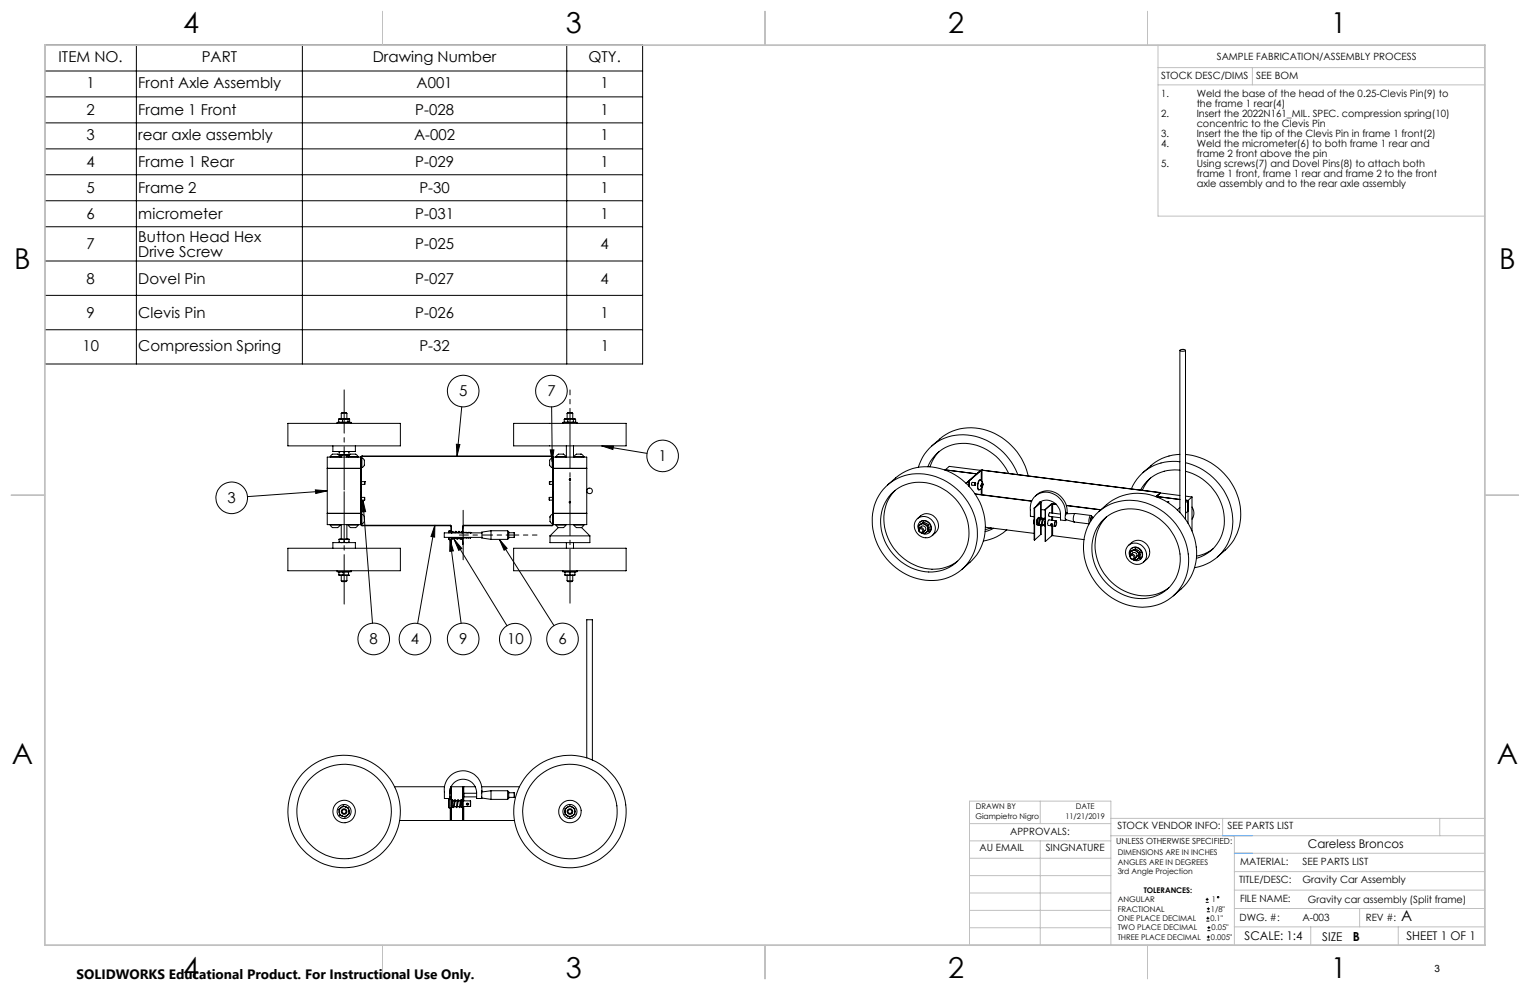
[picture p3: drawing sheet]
<svg xmlns="http://www.w3.org/2000/svg" width="432mm" height="279mm" viewBox="0 0 432 279" stroke-linecap="round" stroke-linejoin="round" font-family="sans-serif">
<g fill="none" stroke="#000" stroke-width=".28">
<path d="M12.6 12.7h168.8v90h-168.8zM38.5 12.7v90M85.3 12.7v90M159.9 12.7v90M12.6 27.3h168.8M12.6 34.7h168.8M12.6 20h168.8M12.6 42h168.8M12.6 49.3h168.8M12.6 56.7h168.8M12.6 64h168.8M12.6 73.7h168.8"/>
<path d="M12.6 83.4h168.8M12.6 93.1h168.8M333 98.9v45.7M333.1 98.8a1.07 1.07 0 0 1 1.4 .2l-.1 .1a.91 .91 0 0 1-1.3-.3zM334.6 98.9v47.7M81.2 119.5h31.8v6.3h-31.8zM95.1 119.5v-.3h4v.3M95.6 119.1h1.1M95.6 119.1l.1 .1M95.6 118.4v.7M96.1 118.2l.6 .2M96.1 118.2h1.3"/>
<path d="M96.1 118.2l-.5 .2M96.3 116.7h1.6M96.3 116.7l.3-.3h1l.3 .3M96.3 116.7v1.5M96.7 119.1h1.5M96.7 118.4v.7M97.4 118.2l-.7 .2M97.4 118.2l.8 .2M97.4 118.2h1.1M97.9 116.7v1.5M98.2 119.1l.3 .1M98.2 118.4v.7"/>
<path d="M98.5 118.2l-.3 .2M98.5 118.2l.2 .2v.7l-.2 .1M98.5 118.2l.1 .1M130.3 114.8l-1.3 13.9M145 119.5h31.7v6.3h-31.7zM155.7 114.8l.2 15.5M158.9 119.5v-.3h3.9v.3M159.2 119.1h1M159.2 119.1l.3 .1M159.2 118.4v.7M159.7 118.2l.5 .2M159.7 118.2h1.3"/>
<path d="M159.7 118.2l-.5 .2M160.1 116.7h1.5M160.1 116.7l.2-.3h1.1l.2 .3M160.1 116.7v1.5M160.2 119.1h1.6M160.2 118.4v.7M161 118.2l-.8 .2M161 118.2l.8 .2M161 118.2h1.1M161.6 116.7v1.5M161.8 119.1l.3 .1M161.8 118.4v.7"/>
<path d="M162.1 118.2l-.3 .2M162.1 118.2l.4 .2v.7l-.3 .1M162.1 118.2l.2 .1M89 138.3l3.4 .2-3.3 .8zM92.4 138.5l-22.6 1.7M92.4 132.2h9.5M93.2 128.9l.1-.2a1.77 1.77 0 0 1 2.6 .1l.1 .1M93.2 128.9h2.8M93.2 128.9v.1M93.9 125.8v1.6h6.4v-1.6M95.7 127.5h1.4M95.7 128.3l.7 .1"/>
<path d="M95.7 127.4v.1M95.7 127.5v.8M96 128.9v.1M96.3 128.4v.6M96.4 128.4h1.4M97.1 127.5h1.4M97.1 128.3l.7 .1M97.1 128.3l-.7 .1M97.1 127.5v.8M97.9 128.4v.6M98.3 128.9l.1-.2a1.77 1.77 0 0 1 2.6 .1v.1M98.3 128.9h2.7"/>
<path d="M98.3 128.9v.1M98.5 128.3l-.7 .1M98.5 127.4v.1M98.5 127.5v.8M101 128.9v.1M101.9 138.7l.1 9.4M102 135.9h.9M102 136.7h.9M102 129.2h.1M102 132h.1M102 129h-9.6v19.1h9.6M102 129l-.1 9.3"/>
<path d="M102.1 129.2l.2 .1a1.83 1.83 0 0 1-.1 2.6l-.1 .1M102.1 129.2v2.8M102.2 128.8l-.2 .2M102.2 128.7l-.3 .2v19.2l.3 .3M102.2 128.7v.1M102.2 128.8h53.6M102.2 128.7h53.6M102.9 135.9h.1M102.9 135.9v.8M128.8 125.4h1l-.8 3.3zM155 136h.1M155 136l.1 .7"/>
<path d="M155.1 135.9v.8M155.1 135.9h.9M155.1 136.7h.9M155.1 135.9l-.1 .1M155.3 127h1l-.4 3.3zM155.8 128.7l.3 .2v19.3l-.3 .2M155.8 128.8l.2 .2M155.8 128.7v.1M155.9 129.2l-.3 .1a1.82 1.82 0 0 0 .1 2.6l.2 .1M155.9 129.2v2.8M155.9 129.2h.1M155.9 132h.1"/>
<path d="M156 129h9.6v19.1h-9.6M156 129l.1 9.3M156.1 138.7l-.1 9.4M156.1 132.2h9.5M156.9 128.9h2.8M156.9 128.9v.1M159 128.2h-1.4l-.7 .7M159 128.2h.1M159 128.2l.7 .7M159.7 128.9v.1M159.8 125.8v3.2M160.8 135.2l.2 .2"/>
<path d="M161.9 125.8v3.2M162 128.9l.1-.2a1.72 1.72 0 0 1 2.7 .2M162 128.9h2.8M162 128.9v.1M164.8 128.9v.1M169.8 125.8l3.3 .1-.1 1zM169.8 125.8l12.8 2.2M250 137.4a14.3 14.3 0 0 1 18.2-.8 16.4 16.4 0 0 1 6.3 20.1 13.3 13.3 0 0 1-17.6 5.9 16.9 16.9 0 0 1-9.8-20.8l1.5-2.8zM250.5 136.9l2.3-2a14.7 14.7 0 0 1 19.5 1.2 15.8 15.8 0 0 1 3.4 20.5l-1.4 1.6-2.8 2.5M251.5 139.4a12.1 12.1 0 0 1 16.6-.1 13.3 13.3 0 0 1 3.3 17.7 11.7 11.7 0 0 1-16.2 2.2 13.6 13.6 0 0 1-4.9-18.3zM252.7 138.4a12.5 12.5 0 0 0-.5 16.3 13.3 13.3 0 0 0 16.5 4.6l1.6-.9M259.2 131.9a13 13 0 0 1 17.1-8.5 17.6 17.6 0 0 1 10.9 10.5"/>
<path d="M261.9 131.7a11.1 11.1 0 0 1 15.7-5.3 14.8 14.8 0 0 1 7.1 7.2M263 125.9l2.2-2a14.6 14.6 0 0 1 19.4 1 17.4 17.4 0 0 1 5.6 9.4M265.1 127.4l-1.6 2-1 2.3M266.8 132.6l8.9 1.1 1.1-.9M266.8 132.6l1.1-1 8.9 1.2M266.8 132.6l-.1 .1M273.6 135.7v1.7M273.6 135.7l-.1 1.5M275.2 139.4l16 2M275.2 136.2l-.8-.1-.2 .6 .1 .2 .8 .1M275.2 136.4v.5zM275.2 139.5l15.9 2"/>
<path d="M275.3 136.3h-.2l-.1 .4 .1 .3 .1-.1M276.6 135.5a1.72 1.72 0 0 0-.7 2.1l.4 .7M276.8 132.8l-4.1 3.7M276.8 132.8h.1M276.9 137.1l.1 .4M276.9 132.8l-3.3 2.9M276.9 137.3h.3M276.9 132.8v2.9M276.9 137.9v1.7M277 137l-.1 .2M277 137.4v.1M277 136.7v.3"/>
<path d="M277 136.7l.4 .1M277.1 136.3a.77 .77 0 0 1 0 1.3 1.04 1.04 0 0 1 0-1.3zM277.1 132.7l-.3 .1M277.1 132.7l-.2 .1M277.1 132.7l50.2 6.3M277.1 132.7v3.3M277.1 137.6v2M277.2 137.3l-.2 .2M277.2 136.4l.2 .4M277.2 136.4l-.3 .7M277.2 136.4h-.1M277.4 136.5l-.3-.6a.44 .44 0 0 0-.3-.4 .44 .44 0 0 0-.5 .2 2.24 2.24 0 0 0 0 2.5l.9-.7"/>
<path d="M277.4 136.8l-.2 .5M292.2 140a5.4 5.4 0 0 1 5.8-.9 5.4 5.4 0 0 1 3.2 4.9v.6M324.7 134.9l-1.4 1.7-.9 1.8M327.3 139l.1 .1M327.3 139v.2M327.3 139l.2 .1M327.3 139h.1M327.4 139.1l-1.2 1.1M327.4 139.1h.1M327.5 139.1h.1M327.5 139.1l-1.1 1M327.5 139.1l5.5 .7"/>
<path d="M333 130.3a12.8 12.8 0 0 0-13.7 7.7M333 132.7a10.7 10.7 0 0 0-11.1 5.6M333 128.2a12.9 12.9 0 0 0-8.2 3.2l-2.2 2M334.6 130.6a17 17 0 0 1 12.7 20.9 12.5 12.5 0 0 1-10.2 8.7M334.6 133a14.3 14.3 0 0 1 10.2 18 10.3 10.3 0 0 1-7.2 6.6M334.6 128.3a17 17 0 0 1 14.9 21.2 14.9 14.9 0 0 1-5.9 7.7M81.2 154.7h31.8v6.4h-31.8zM92.4 144.9h9.5M93.2 148.2l.1 .2a1.68 1.68 0 0 0 2.7-.2M93.2 148.2h2.8M93.2 148.1v.1M93.9 154.7v-1.6h6.4v1.6"/>
<path d="M95.7 153h1.4M96 148.1v.1M96.3 148.1v4.1M96.4 152.2l-.7 .1M96.4 152.2l.7 .1M96.4 152.2h1.4M96.4 152.2h-.7v.9M97.1 153h1.4M97.1 152.3v.7M97.8 152.2l-.7 .1M97.8 152.2l.7 .1M97.9 148.1v4.1"/>
<path d="M98.3 148.2v.1a1.73 1.73 0 0 0 2.7 0v-.1M98.3 148.2h2.7M98.3 148.1v.1M98.5 153v.1M98.5 152.3v.7M101 148.1v.1M102 148.1l.2 .1M102 140.4h.9M102 141.1h.9M102 145.1h.1M102 147.8h.1M102.1 145.1l.2 .1a1.83 1.83 0 0 1-.1 2.6h-.1"/>
<path d="M102.1 145.1v2.7M102.2 148.2v.2M102.2 148.4h24.9M102.2 148.2h24.9M102.4 141.1l2.7 34.8M102.4 141.1l.8 3.3-1 .1zM102.9 140.4v.7M122.7 148.2l-4.8 27.8M122.7 148.2v3.4l-1.1-.2zM125.4 150.4h10.6v1.3h-10.6zM126.6 151.7l.2 .6M126.8 149.9l-.2 .5"/>
<path d="M126.8 149.9v.5M126.8 151.7v.6M126.8 149.9h.1M126.8 149.9h.5M126.8 152.3h.5M127 152.3l1 3.2-1.1 .1zM127 152.3l3.1 23.6M127.1 148.2l.3 .4M127.1 148.4l.2 .2M127.1 148.2v.2M127.3 148.6v1.8M127.3 151.7v1.9l.1-1.9"/>
<path d="M127.3 148.6h.1M127.4 150l.2 .1M127.4 148.6v1.8v-.2M127.4 151.8h.1M127.5 151.7v.5l.2-.5M127.5 150.2l.2-.2 .3 .2M127.5 150.2h.1M127.6 150.1l-.1 .2h.3M127.6 150.1l-.1 .3M127.7 151.8h.5M127.8 150.3v.1M128.2 152.2l2.2 2.6-.9 .5z"/>
<path d="M128.2 152.2l14.9 24.4M128.2 151.7l-.1 .3M128.4 150.2l-.6 .1M128.4 151.8h.6M128.5 151.7l-.3 .5-.2-.4M128.7 150.2v.2M128.7 150.2h.6M128.9 150.2l-.3-.3-.2 .5M129.1 151.7l-.1 .3M129.3 151.8h.6M129.3 151.7l-.2 .5-.3-.4M129.6 150.2l-.1 .2"/>
<path d="M129.6 150.2h.6M129.7 150.2l-.2-.3-.2 .5M130 151.7l-.1 .3M130.2 150.2l.2-.2v.3M130.2 151.8l.1 .3M130.2 150.2l.2 .1M130.2 150.2l-.1 .2M130.2 151.7l-.2 .5-.3-.4M130.3 152.1l.3 .1M130.4 151.7v.4M130.4 150.2h.1M130.4 150.3v.1"/>
<path d="M130.6 150.2l-.2 .1M130.6 148.6h.1M130.6 151.7v1.9l.1-1.9M130.6 148.6v1.8M130.7 151.8h2.1M130.7 150.2h1M130.7 148.6v1.8M130.9 148.2l-.3 .4M130.9 148.4l-.2 .2M130.9 148.4h24.9M130.9 148.2h24.9M130.9 148.2v.2"/>
<path d="M131.8 150.4l-.2-.1 .6-.1-.2 .2M132.2 150.2h.6M132.8 151.7v.1zM132.8 150.2v.2M132.8 150.4h.1M136 151.7v.1l2.6 .4M138.6 149.8v2.4M138.6 149.8l-2.6 .4v.2M138.6 152.2h4.7M138.6 149.8h4.7M140.9 152.2l2.2 2.6-.8 .5zM140.9 152.2l15.5 24.4"/>
<path d="M143.3 149.8v2.4M143.3 149.8l.3 .3v1.8l-.3 .3M143.6 151.7h1.5M143.6 150.4h1.5M145 154.7h31.7v6.4h-31.7zM145.1 150.4v1.3M155.1 140.4v.7M155.1 140.4h.9M155.1 141.1h.9M155.2 151.2h11.3M155.2 151.2v1.9h11.3v-1.9M155.8 148.2v.2"/>
<path d="M156 145.1l-.2 .1a1.76 1.76 0 0 0 .1 2.6h.1M156 148.1l-.2 .1M156.1 144.9h9.5M156.9 148.2l.1 .1a1.69 1.69 0 0 0 2.7-.1M156.9 148.2h2.8M156.9 148.1v.1M157.6 148.9l-2.4 2.3M159.7 148.1v.1M159.8 153.1v1.6M160.8 141.9h.1M160.8 141.5l-.1 .2 .2 .2M161.9 153.1v1.6"/>
<path d="M162 148.2l.1 .1a1.69 1.69 0 0 0 2.7-.1M162 148.2h2.8M162 148.1v.1M164.1 148.9l2.4 2.3M164.8 148.1v.1M258.8 146.5a3.2 3.2 0 0 1 4.3 .4 3.2 3.2 0 0 1 0 4.3 3.2 3.2 0 0 1-4.1-.6 3.2 3.2 0 0 1-.2-4.1zM258.9 146.4a3.3 3.3 0 0 1 5.1-.3 3.3 3.3 0 0 1-.9 5.1M259.2 148.4l.1 .8M259.3 149.5a1.8 1.8 0 0 1 1.1-2.5 1.8 1.8 0 0 1 2.3 1.6 1.66 1.66 0 0 1-.6 1.9 1.66 1.66 0 0 1-2-.1M259.3 149.2v.1M259.5 149l.5-.4a.81 .81 0 0 1 1.1 .1 .81 .81 0 0 1 0 1.1l-.6 .4M259.6 147.4a1.99 1.99 0 0 1 2.7 .2 1.99 1.99 0 0 1-.1 2.8"/>
<path d="M259.8 148l-.4 .5-.1 .7M259.8 148l-.6 .4M260.2 150.4l.5 .1 .7-.2a.69 .69 0 0 1-1.2 .1zM260.4 147.6l.6 .4M260.4 147.6l-.6 .4M260.6 147.4l1.4 .7M260.6 147.4l-1.4 1M260.6 147.4l-.2 .2M261 148l.8 .3M261 148l.6 .5 .2 .6M261 148l-.8-.2-.4 .2M261.8 148.3v.8"/>
<path d="M261.8 149.1v.5l-.4 .7M261.8 149.1l.2 .8M262 149.9l-.6 .4M262 148.1l.3 1.5-.3 .3M262 148.1l-.2 .2M278.1 148.8l13.8 1.7M279.8 149l-1.7 .5M280.4 149.1l-2.4 .9M284 149.7l.1-.2a12.6 12.6 0 0 1-6.6 3.2M291.9 147.1v.6M291.9 146.6v1.4M291.9 143.4l.1 9"/>
<path d="M291.9 143.4h.1M292 143.4v9M292.5 142.8a3.7 3.7 0 0 1 4-1.5 3.7 3.7 0 0 1 2.7 3.2l.1 2.3 1.4 .1M292.8 147.9l.3 .1M293 146.3l-.3 .3-.1 .8M293.2 146.3l1.1 .2M293.3 146.3l-.5 .8 .1 .9M293.4 148l.5 .1M293.5 146.3a.43 .43 0 0 0-.5-.3 .43 .43 0 0 0-.3 .5 1.1 1.1 0 0 0 .2 1.7l.2-.1M293.5 146.3v.1M293.5 141.7l.2 .1M293.5 146.3l.1 .1"/>
<path d="M293.5 141.7v.2M293.6 141.7l-.6 .7M293.6 141.7l.2 .2M293.6 141.7h-.1M293.7 141.8l-1.8 1.6M293.7 141.8l.1 .1M293.8 141.8v4.4M293.8 148v2.8l-1.8 1.6M293.8 143.8l1.2 .1M293.8 141.9l-1.8 1.5M294.1 146.5a.82 .82 0 0 0-.7 1v.6M294.2 148.1l.5 .1"/>
<path d="M294.4 146.4a.56 .56 0 0 0-.7-.3 .56 .56 0 0 0-.4 .7 1.01 1.01 0 0 0 .1 1.5l.2-.3M294.6 146.5l.4 .1M294.9 146.6v-.1a1.51 1.51 0 0 0-.7 1.7M295 147a1.37 1.37 0 0 0 0 1.5M295 146.3a1.45 1.45 0 0 0-1.1 1.9l.4 .2 .1-.3M295 143.8h.1M295 143.8l.1 9M295.1 143.8v9M296.7 142.2l-1.7 1.6M296.7 142.2h.1M296.8 142.2l-1.7 1.6M296.8 151.2l-1.7 1.6"/>
<path d="M296.8 142.2v2.6M296.8 145.8v1M296.8 148.4v2.8M297.1 142.2h-.3M297.1 151.2h-.3M297.1 142.2l1 .1M297.1 151.2l8.8 1.1M297.1 142.2v2.6M297.1 145.8v1.1M297.1 148.4v2.8M297.1 142.2h-.4M297.1 142.2h.1"/>
<path d="M297.1 142.2l.9 .1M297.9 147.1a.77 .77 0 0 1 0 1.3 1.08 1.08 0 0 1 0-1.3zM298 147l-1.9-.3a1.34 1.34 0 0 0-.2 1.6l1.9 .2M298.1 147.1v-.1a.96 .96 0 0 0-.2 1.5l.1-.1M299.3 145.1l-3.1-.4-.2 .5 .1 .5 3.2 .4M300.7 146.5l2.4 .8M300.7 145.5v1M300.7 146.5v.4M300.7 145a5.5 5.5 0 0 0-8-5.4 4.4 4.4 0 0 0-1.9 4.4v1.7l1.1 .1M300.7 145v.5M301 146.7l-.3 .2M301 142.7l9.7 1.2"/>
<path d="M301 142.6l9.7 1.3M301.1 144.6l-.4 .4M301.1 144.6h.1M301.1 144.6v.4M303.5 144.9l-2.5 .1-.3 .5M303.5 144.9a1.96 1.96 0 0 0-.3 2.4l4.2 .5M303.5 144.9l4.4 .6M308.3 145.9l-.4-.4a1.98 1.98 0 0 0-.5 2.2M308.3 146.1l-.1-.2a1.01 1.01 0 0 0-.5 1.3M308.5 146.1l-.6 .1-.1 .9M309.3 145.2a14.1 14.1 0 0 1 18.1-1.3 16.5 16.5 0 0 1 6.9 20 13.2 13.2 0 0 1-17.4 6.4 17 17 0 0 1-10.3-20.6l1.4-2.9zM310.1 144.4a14.7 14.7 0 0 1 20.6-1.8 16.2 16.2 0 0 1 5.4 20.2l-1.9 2.6-3.1 2.8"/>
<path d="M311.4 146.6a12.4 12.4 0 0 1 17.4 1.2 12.9 12.9 0 0 1 1.4 17.8 12.1 12.1 0 0 1-16.6 .2 13.2 13.2 0 0 1-2.9-18.4zM312.2 145.9a12.6 12.6 0 0 0 0 16.8 12.8 12.8 0 0 0 17.7 3.2M318.2 154.2a3.2 3.2 0 0 1 4.5 .2 3.2 3.2 0 0 1-.2 4.5 3.3 3.3 0 0 1-4-.7 3.3 3.3 0 0 1-.3-4zM318.5 153.9a3.3 3.3 0 0 1 5.1-.3 3.3 3.3 0 0 1-.9 5M318.9 156.5v.3M318.9 156.5v.6M318.9 157a1.78 1.78 0 0 1 .9-2.5 1.78 1.78 0 0 1 2.4 1.2 1.7 1.7 0 0 1-.4 2.1 1.7 1.7 0 0 1-2.1 .1M318.9 155.7v.8M319.1 156.6l.6-.5a.84 .84 0 0 1 1.2 .7M319.2 154.9a1.99 1.99 0 0 1 2.7 .2 1.99 1.99 0 0 1-.1 2.8M319.5 155.5l-.4 .4-.2 .6M319.5 155.5l.7-.1 .6 .2"/>
<path d="M319.5 155.5l-.6 .2M319.8 157.9l.4 .3 .6-.3M319.8 157.9h1M320.2 155.1l.6 .5M320.2 155.1l-.7 .4M320.5 154.9l1.3 .9M320.5 154.9l-1.6 .8M320.5 154.9l-.3 .2M320.7 157.3l-.6 .5M320.8 155.6l.7 .4M320.8 155.6l.5 .6 .2 .6M320.9 156.8l-.2 .5"/>
<path d="M321.5 156.8l-.2 .7-.5 .4M321.5 156.8v.8M321.5 156v.8M321.5 157.6l-.7 .3M321.8 155.8v1.4l-.3 .4M321.8 155.8l-.3 .2M326.4 140.1l6.6 .9M329.5 141.6l.4 .1zM333 143.3l-.7 .6M334.6 140l1.8 .3M334.6 141.1l.7 .2M335.3 141.3v6.4"/>
<path d="M335.3 141.3l-.7 .6M335.3 144.3l-.7 .6M336.4 143.1a3 3 0 0 1 0 3.4M336.4 140.3l-1.1 1M336.4 140.3v9.6M342.3 154.9l-2.4 1.4-2.2 .7M95.1 161.1v.3h4v-.3M95.6 161.5h1.3M95.6 162.2l.6 .1M95.6 162.2l.1 .1M95.6 161.5v.7M95.7 162.3h.1"/>
<path d="M95.7 161.4h.1M95.7 161.4l-.1 .1M95.7 162.3h.5M96.2 162.3h1.4M96.3 163.9h1.6M96.3 163.9l.3 .2h1l.3-.2M96.3 162.3v1.6M96.9 162.2l.7 .1M96.9 161.5h1.5M96.9 162.2l-.7 .1M96.9 161.5v.7M97.6 162.3h.9"/>
<path d="M97.9 162.3v1.6M98.4 162.2l-.8 .1M98.4 162.2l.1 .1M98.4 161.5v.7M98.5 162.3h.1M98.5 161.4l-.1 .1M158.9 161.1v.3h3.9v-.3M159.5 161.5h1.3M159.5 162.2l.7 .1M159.5 161.4v.1M159.5 161.5v.7M160.1 163.9l.2 .2h1.1l.2-.2"/>
<path d="M160.1 163.9h1.5M160.1 162.3v1.6M160.2 162.3h1.3M160.8 161.5h1.4M160.8 162.2l.7 .1M160.8 162.2l-.6 .1M160.8 161.5v.7M161.6 162.3v1.6M162.2 162.2l-.7 .1M162.2 161.4v.9h-.7M126.9 219.1a5.4 5.4 0 0 1 6.5-.8 5.4 5.4 0 0 1 2.6 5.9v1.2h-1.5a4.3 4.3 0 0 0-2.9-5.4 3.8 3.8 0 0 0-4.7 3.5v1.9h-1.5l.2-3.9 .5-1.3zM165.6 213.9v-39h1.6v39.6"/>
<path d="M95.7 229.2l.3 .7 .6 .4M95.7 229.2l.1 .8 .8 .3M96.2 228l-.4 .5-.1 .7M96.2 228l-.6 .5 .1 .7M97.6 227.8l.6 .4 .3 .6M97.6 227.8a1.25 1.25 0 0 0-1.4 .2M97.6 227.8l.8 .2 .1 .8M97.6 227.8v-.1a.77 .77 0 0 0-1.4 .3M98 230.1l-.8 .3-.6-.1M98 230.1a.78 .78 0 0 1-1.4 .2M98.5 228.8a1.27 1.27 0 0 1-.5 1.3M98.5 228.8a.92 .92 0 0 1-.5 1.3"/>
<path d="M111.4 222h14M112.8 231.6h14.3M126.8 225.6v2.4M126.8 225.6h.5M126.8 228h.5M126.9 224.9h.4M126.9 223.9h.4M127.1 231.6h.2M127.1 222.5v1.4M127.1 224.9v.7M127.1 228v3.6M127.3 231.6h3.4"/>
<path d="M127.4 226h.1M127.4 222v9.6M127.6 227.8l-.2 .1M127.6 227.6h.3M127.8 225.8v.2h.4M127.8 225.8l-.3-.1-.1 1.7M127.8 225.8l-.2 2M128.2 227.6h.6M128.4 226h.6M128.5 225.9l-.1 .7a1.24 1.24 0 0 1-.5 1.3l-.2-.3M128.7 226l-.1-.3h-.3l-.4 2M129.1 227.6h.6"/>
<path d="M129.3 226h.6M129.4 225.9l-.4 2h-.3l-.1-.3M129.5 226l-.2-.3a2.07 2.07 0 0 0-.5 1.8v.2M130 227.6h.3M130.2 226h.2M130.2 227.6l.1 .3 .2-.1M130.2 225.9l-.3 2h-.3l-.1-.3M130.4 225.9l-.2-.2a2.25 2.25 0 0 0-.5 2h-.1M130.6 225.7l-.2 .3-.1 1.8M130.6 227.6h.1M130.6 222v9.6M130.7 231.6h.2"/>
<path d="M130.7 222h.2M130.7 222h-3.4v9.6M130.7 226h2.1M130.7 227.6h2.1M130.7 222v9.6M130.9 222v4M130.9 227.6v4M130.9 222h3.2M130.9 231.6h14.3M131.7 226.8l.2 .2 .3-.2M132.8 226v1.6M134.5 223.9h-3.6v1h3.6"/>
<path d="M136 225.2l2.6 .4M136 222h10.6M136 223.2h.1M138.6 223.2v2.4M138.6 223.2l-2.6 .3M138.6 225.6h4.7M138.6 223.2h4.7M143.3 223.2l.3 .3v1.8l-.3 .3M143.3 223.2v2.4M143.6 225h1.5M143.6 223.7h1.5M145.1 223.7v1.3"/>
<path d="M159.5 229l.1 .7 .6 .5M159.5 229v.8l.7 .4M160.2 230.2a1.22 1.22 0 0 0 1.3 0M160.2 227.8l-.6 .6-.1 .6M160.2 227.8l.5-.2 .8 .2M160.2 227.8l-.7 .4v.8M160.2 227.8a.79 .79 0 0 1 1.3 0M160.2 230.2l.6 .4 .7-.4M161.5 227.8l.6 .6 .1 .6M161.5 227.8a1.01 1.01 0 0 1 .7 1.2M162.2 229l-.1 .7-.6 .5M162.2 229v.8l-.7 .4"/>
<path d="M340.3 254.7h.8M340.3 253.8h.8M340.5 260h.8M340.5 259.2h.8M340.6 257.3h.9M340.6 256.5h.9M340.7 253.4v.8M340.9 258.7v.8M341 256.1v.8M340.6 265.3h.9M340.6 264.4h.9M340.7 262.6h.9"/>
<path d="M340.7 261.8h.9M341 264v.9M341.2 261.4v.8"/>
<circle cx="130.7" cy="110.4" r="4.5"/>
<circle cx="155.6" cy="110.4" r="4.5"/>
<circle cx="160.8" cy="135.4" r=".18"/>
<circle cx="160.9" cy="135.4" r=".17"/>
<circle cx="166.4" cy="138.5" r=".8"/>
<circle cx="187" cy="128.7" r="4.5"/>
<circle cx="65.4" cy="140.5" r="4.5"/>
<circle cx="160.8" cy="141.7" r=".15"/>
<circle cx="160.8" cy="141.7" r=".18"/>
<circle cx="259.9" cy="149.7" r=".5"/>
<circle cx="260" cy="149.7" r=".76"/>
<circle cx="296.8" cy="148" r=".29"/>
<circle cx="319.6" cy="157.2" r=".51"/>
<circle cx="319.7" cy="157.2" r=".74"/>
<circle cx="105.5" cy="180.3" r="4.5"/>
<circle cx="117.1" cy="180.4" r="4.5"/>
<circle cx="130.7" cy="180.3" r="4.5"/>
<circle cx="145.4" cy="180.4" r="4.5"/>
<circle cx="158.7" cy="180.3" r="4.5"/>
<circle cx="97.1" cy="229" r="15.9"/>
<circle cx="97.1" cy="229" r="3.2"/>
<circle cx="97.1" cy="229" r=".54"/>
<circle cx="97.1" cy="229" r="1.98"/>
<circle cx="97.1" cy="229" r="13.3"/>
<circle cx="97.1" cy="229" r=".79"/>
<circle cx="131.9" cy="227" r=".31"/>
<circle cx="160.8" cy="229" r=".55"/>
<circle cx="160.8" cy="229" r="15.9"/>
<circle cx="160.8" cy="229" r="3.2"/>
<circle cx="160.9" cy="229" r="1.99"/>
<circle cx="160.9" cy="229" r="13.3"/>
<circle cx="160.9" cy="229" r=".79"/>
<circle cx="343.8" cy="253.2" r=".2"/>
</g>
<path d="M130.7 158v-14" fill="none" stroke="#000" stroke-width=".28" stroke-dasharray="15.2 1.3 1.3 1.3" stroke-dashoffset="10.2"/>
<path d="M138.6 151h-9" fill="none" stroke="#000" stroke-width=".28" stroke-dasharray="15.2 1.3 1.3 1.3" stroke-dashoffset="12.7"/>
<path d="M143.3 151h-4.7" fill="none" stroke="#000" stroke-width=".28" stroke-dasharray="15.2 1.3 1.3 1.3" stroke-dashoffset="14.8"/>
<path d="M143.3 151h.3M145.1 151h-1.5" fill="none" stroke="#000" stroke-width=".28" stroke-dasharray="15.2 1.3 1.3 1.3"/>
<path d="M145.1 151h6.4" fill="none" stroke="#000" stroke-width=".28" stroke-dasharray="15.2 1.3 1.3 1.3" stroke-dashoffset="13.9"/>
<path d="M160.9 116.6v53.9" fill="none" stroke="#000" stroke-width=".28" stroke-dasharray="15.2 1.3 1.3 1.3" stroke-dashoffset="-.2"/>
<path d="M160.9 116.6v-6.6" fill="none" stroke="#000" stroke-width=".28" stroke-dasharray="15.2 1.3 1.3 1.3" stroke-dashoffset="13.8"/>
<path d="M97.1 138.3v-28.3" fill="none" stroke="#000" stroke-width=".28" stroke-dasharray="15.2 1.3 1.3 1.3" stroke-dashoffset="3"/>
<path d="M97.1 170.5v-31.7" fill="none" stroke="#000" stroke-width=".28" stroke-dasharray="15.2 1.3 1.3 1.3" stroke-dashoffset="1.3"/>
<g fill="none" stroke="#c0c0c0" stroke-width=".28">
<path d="M108 3.2v9.5M215.9 3.2v9.5M323.8 3.2v9.5M326.8 19.1h92.3M326.8 12.7v48.3h92.3M353.4 19.1v4.9M326.8 24h92.3M3.1 139.7h9.6M419.1 139.7h9.5M273.6 232.4h39.9M273.6 237.3h39.9M293.6 226.1v6.3"/>
<path d="M293.6 237.3v29.4M313.5 235.9h105.6M313.5 231h105.6M345.1 231v4.9M348.4 235.9v30.9M406.3 231v4.9M273.6 242.2h39.9M273.6 247.1h39.9M273.6 252h39.9M273.6 256.9h39.9M348.4 246h70.7M348.4 256.4h70.7"/>
<path d="M348.4 251.2h70.7M348.4 240.8h70.7M383.7 256.4v5.2M108 266.7v9.6M215.9 266.7v9.6M273.6 261.8h39.9M313.5 266.7v-40.6h-39.9v40.6h74.4M323.8 266.7v9.6M348.4 261.6h70.7M369.9 261.6v5.2M394.6 261.6v5.2"/>
</g>
<path d="M12.7 12.7h406.4v254h-406.4z" fill="none" stroke="#c0c0c0" stroke-width=".5"/>
<path d="M345.1 235.9h8.3M348.4 240.8h5" fill="none" stroke="#53a9ff" stroke-width=".28"/>
<path d="M128.8 125.4h1l-.8 3.3zM155.3 127h1l-.4 3.3zM169.8 125.8l3.3 .1-.1 1zM140.9 152.2l2.2 2.6-.8 .5zM128.2 152.2l2.2 2.6-.9 .5zM122.7 148.2v3.4l-1.1-.2zM127 152.3l1 3.2-1.1 .1zM102.4 141.1l.8 3.3-1 .1zM89 138.3l3.4 .2-3.3 .8z" fill="#000"/>
<g font-size="8.1">
<text x="51.7" y="9.3">4</text>
<text x="159.7" y="9.3">3</text>
<text x="267.6" y="9.3">2</text>
<text x="375.6" y="9.3">1</text>
<text x="4" y="76">B</text>
<text x="423.1" y="76">B</text>
<text x="3.3" y="215.7">A</text>
<text x="422.4" y="215.7">A</text>
<text x="51.7" y="276">4</text>
<text x="159.7" y="276">3</text>
<text x="267.6" y="276">2</text>
<text x="375.6" y="276">1</text>
</g>
<g font-size="4.2">
<text x="16.5" y="17.5">ITEM NO.</text>
<text x="56.9" y="17.5">PART</text>
<text x="105.2" y="17.5">Drawing Number</text>
<text x="166.1" y="17.5">QTY.</text>
<text x="24.4" y="24.8">1</text>
<text x="39" y="24.8">Front Axle Assembly</text>
<text x="117.6" y="24.8">A001</text>
<text x="169.5" y="24.8">1</text>
<text x="24.4" y="32.5">2</text>
<text x="39" y="32.5">Frame 1 Front</text>
<text x="117.2" y="32.5">P-028</text>
<text x="169.5" y="32.5">1</text>
<text x="24.4" y="39.5">3</text>
<text x="39" y="39.5">rear axle assembly</text>
<text x="116.9" y="39.5">A-002</text>
<text x="169.5" y="39.5">1</text>
<text x="24.4" y="47.2">4</text>
<text x="39" y="47.2">Frame 1 Rear</text>
<text x="117.2" y="47.2">P-029</text>
<text x="169.5" y="47.2">1</text>
<text x="24.4" y="54.5">5</text>
<text x="39" y="54.5">Frame 2</text>
<text x="118.4" y="54.5">P-30</text>
<text x="169.5" y="54.5">1</text>
<text x="24.4" y="61.8">6</text>
<text x="39" y="61.8">micrometer</text>
<text x="117.2" y="61.8">P-031</text>
<text x="169.5" y="61.8">1</text>
<text x="24.4" y="70.4">7</text>
<text x="39" y="68.3">Button Head Hex</text>
<text x="117.2" y="70.4">P-025</text>
<text x="169.5" y="70.4">4</text>
<text x="39" y="72.4">Drive Screw</text>
<text x="24.4" y="80">8</text>
<text x="39" y="80">Dovel Pin</text>
<text x="117.2" y="80">P-027</text>
<text x="169.5" y="80">4</text>
<text x="24.4" y="89.7">9</text>
<text x="39" y="89.7">Clevis Pin</text>
<text x="117.2" y="89.7">P-026</text>
<text x="169.5" y="89.7">1</text>
<text x="23.2" y="99">10</text>
<text x="39" y="99">Compression Spring</text>
<text x="118.4" y="99">P-32</text>
<text x="169.5" y="99">1</text>
<text x="129.6" y="111.9">5</text>
<text x="154.5" y="111.9">7</text>
<text x="185.9" y="130.2">1</text>
<text x="64.2" y="142">3</text>
<text x="104.3" y="181.8">8</text>
<text x="116" y="181.8">4</text>
<text x="129.6" y="181.8">9</text>
<text x="143.1" y="181.9">10</text>
<text x="157.6" y="181.8">6</text>
<text x="395.5" y="260">A</text>
</g>
<text font-size="3.8" x="21.6" y="276.3">SOLIDWORKS Educational Product. For Instructional Use Only.</text>
<text font-size="3.5" x="381.8" y="265.6">B</text>
<g font-size="3.4">
<text x="369.1" y="239.3">Careless Broncos</text>
<text x="351.2" y="265.2">SCALE: 1:4</text>
<text x="373.2" y="265.6">SIZE</text>
<text x="396.9" y="265.2">SHEET 1 OF 1</text>
</g>
<g font-size="2.8">
<text x="343.4" y="16.9">SAMPLE FABRICATION/ASSEMBLY PROCESS</text>
<text x="327.7" y="22.3">STOCK DESC/DIMS</text>
<text x="354.5" y="22.2">SEE BOM</text>
<text x="327.7" y="27.3">1.</text>
<text x="337.7" y="27.3">Weld the base of the head of the 0.25-Clevis Pin(9) to</text>
<text x="327.7" y="33">2.</text>
<text x="337.7" y="30.1">the frame 1 rear(4)</text>
<text x="337.7" y="33">Insert the 2022N161_MIL. SPEC. compression spring(10)</text>
<text x="337.7" y="35.8">concentric to the Clevis Pin</text>
<text x="327.7" y="38.6">3.</text>
<text x="327.7" y="41.4">4.</text>
<text x="337.7" y="38.6">Insert the the tip of the Clevis Pin in frame 1 front(2)</text>
<text x="337.7" y="41.4">Weld the micrometer(6) to both frame 1 rear and</text>
<text x="327.7" y="47.1">5.</text>
<text x="337.7" y="44.3">frame 2 front above the pin</text>
<text x="337.7" y="47.1">Using screws(7) and Dovel Pins(8) to attach both</text>
<text x="337.7" y="49.9">frame 1 front, frame 1 rear and frame 2 to the front</text>
<text x="337.7" y="52.7">axle assembly and to the rear axle assembly</text>
<text x="285.1" y="235.7">APPROVALS:</text>
<text x="315.4" y="234.1">STOCK VENDOR INFO:</text>
<text x="346.4" y="234.1">SEE PARTS LIST</text>
<text x="276.4" y="240.1">AU EMAIL</text>
<text x="295.1" y="240.1">SINGNATURE</text>
<text x="350" y="244.1">MATERIAL:</text>
<text x="367.6" y="244.1">SEE PARTS LIST</text>
<text x="349.7" y="249.2">TITLE/DESC:</text>
<text x="367.6" y="249.2">Gravity Car Assembly</text>
<text x="350" y="254.7">FILE NAME:</text>
<text x="369.1" y="254.8">Gravity car assembly (Split frame)</text>
<text x="349.8" y="260">DWG. #:</text>
<text x="367.6" y="260">A-003</text>
<text x="385.5" y="260">REV #:</text>
<text x="404.8" y="274.3">3</text>
</g>
<text font-size="2.4" x="315" y="238.1">UNLESS OTHERWISE SPECIFIED:</text>
<g font-size="2.2">
<text x="275.3" y="231.1">Giampietro Nigro</text>
<text x="275.4" y="228.2">DRAWN BY</text>
<text x="300.7" y="231.1">11/21/2019</text>
<text x="303.6" y="228.2">DATE</text>
<text x="315.4" y="241.4">DIMENSIONS ARE IN INCHES</text>
<text x="315.4" y="244">ANGLES ARE IN DEGREES</text>
<text x="315.4" y="246.7">3rd Angle Projection</text>
<text x="322.8" y="252">TOLERANCES:</text>
<text x="315.4" y="254.6">ANGULAR</text>
<text x="315.4" y="257.3">FRACTIONAL</text>
<text x="341.8" y="257.3">1/8&quot;</text>
<text x="342" y="254.6">1</text>
<text x="315.4" y="262.6">TWO PLACE DECIMAL</text>
<text x="315.4" y="260">ONE PLACE DECIMAL</text>
<text x="341.6" y="260">0.1&quot;</text>
<text x="341.9" y="262.6">0.05&quot;</text>
<text x="315.4" y="265.3">THREE PLACE DECIMAL</text>
<text x="341.8" y="265.3">0.005&quot;</text>
</g>
</svg>
